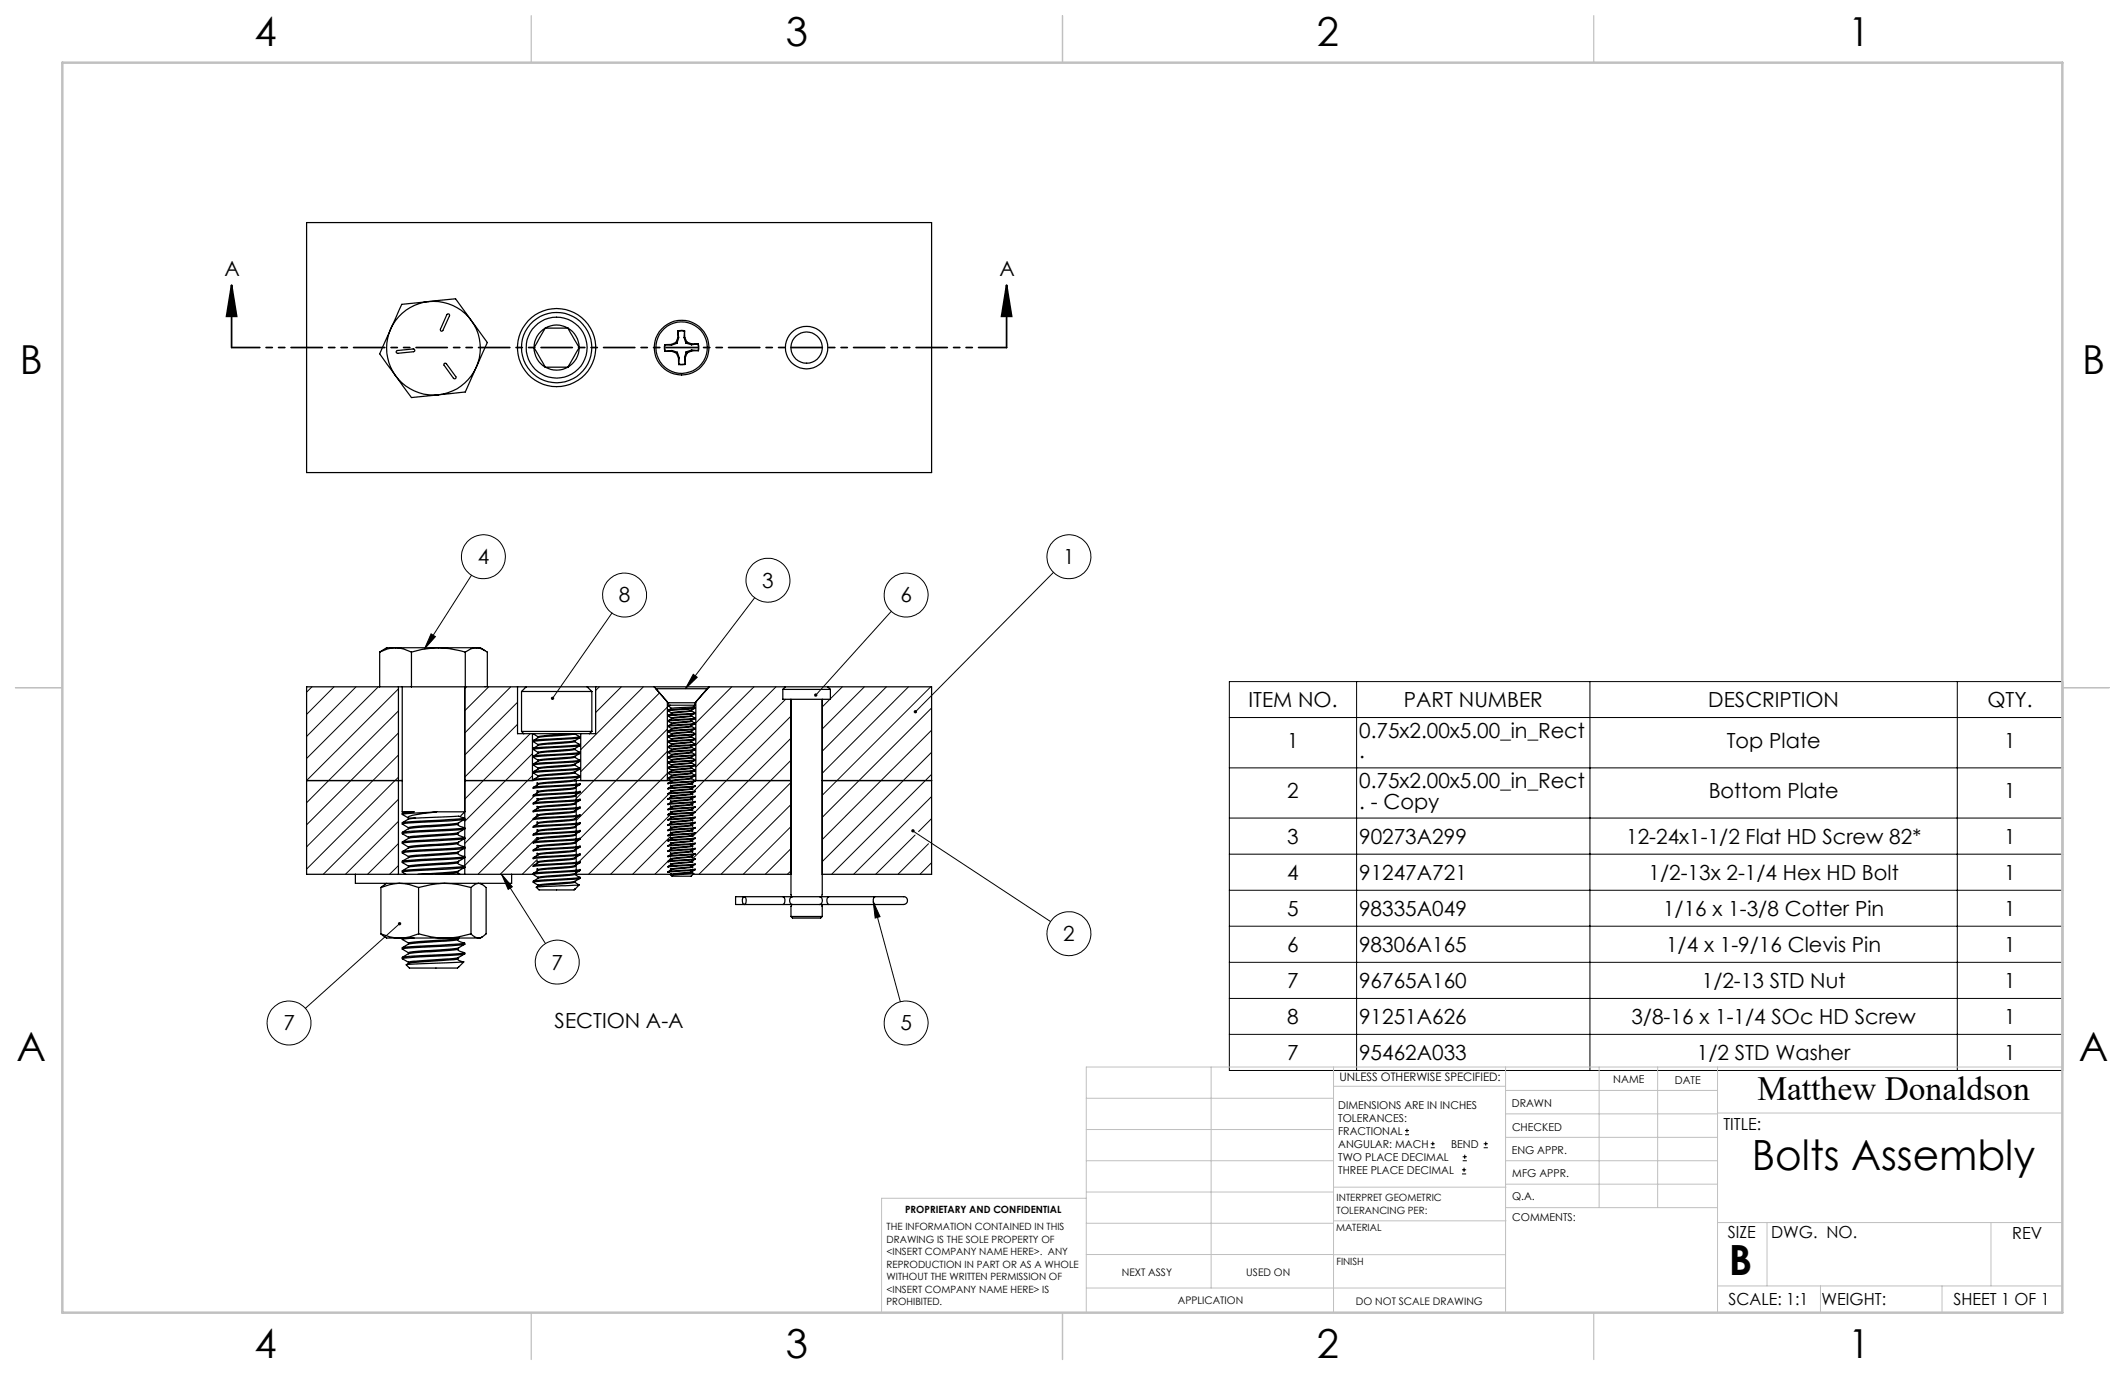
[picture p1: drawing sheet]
<svg xmlns="http://www.w3.org/2000/svg" width="432mm" height="279mm" viewBox="0 0 432 279" stroke-linecap="round" stroke-linejoin="round" font-family="sans-serif">
<g fill="none" stroke="#000" stroke-width=".2">
<path d="M95.8 116.9l-9.5 15M214.1 116.3l-28.1 28.3M63.4 139.6l-1.1 1.1M67.9 139.6l-5.6 5.6M72.4 139.6l-10.1 10M76.9 139.6l-14.6 14.5M81 140l-18.7 18.6M87.6 128.8l.9 .6-2.2 2.5zM94.8 139.6l-.4 .3M99.3 139.6l-4.9 4.8M103.8 139.6l-9.4 9.3M121.8 139.6l-.8 .7"/>
<path d="M124.4 124.6l-12.1 17.3M126.3 139.6l-5.3 5.2M130.7 139.6l-12.7 12.7M140.9 137l.8 .6-2.4 2.3zM144.2 139.6l-1.1 1.1M148.7 139.6l-7.3 7.3M153.2 139.6l-11.8 11.8M153.4 121.5l-14.1 18.4M157.7 139.6l-16.3 16.3M171.2 139.6l-2.5 2.4M175.6 139.6l-8.5 8.5M180.1 139.6l-13 13"/>
<path d="M181.1 124.2l-15.3 17.1M184.6 139.6l-17.5 17.5M189.1 139.6l-22 22M249.8 138.5h169.3v79h-169.3zM275.7 138.5v79M323.1 138.5v79M397.7 138.5v79M81 157.9l-18.7 18.7M81 153.4l-18.7 18.7M81 148.9l-18.7 18.7M81 144.5l-18.7 18.6M105.2 147.2l-10.8 10.7"/>
<path d="M105.2 142.7l-10.8 10.7M107.7 149.1l-13.3 13.3M108.2 157.6l-13.8 13.8M108.2 153.1l-13.8 13.8M134 140.8l-16 16M135.6 157.2l-18.5 18.5M135.6 152.7l-17.7 17.7M135.6 148.2l-18.5 18.5M135.6 143.7l-18.5 18.5M159.6 142.1l-18.8 18.9M160.7 154.5l-19.9 20M160.7 150l-19.9 20"/>
<path d="M160.7 145.5l-19.4 19.5M160.7 159l-18.7 18.7M168.6 142.1l-1.5 1.6M189.3 157.3l-20.3 20.4M189.3 152.9l-22.2 22.2M189.3 148.4l-22.2 22.2M189.3 143.9l-22.2 22.2M249.8 145.8h169.3M249.8 156h169.3M81 166.9l-10.8 10.8M81 162.4l-15.3 15.3M81 175.9l-1.8 1.8"/>
<path d="M81 171.4l-6.3 6.3M101.9 177.7l2.2 2.5-.8 .5zM101.9 177.7l8.9 14M108.3 166.5l-11.2 11.2M109.1 165.7l-.5 .5M109.1 174.7l-3 3M109.1 170.2l-7.5 7.5M109.1 161.2l-14.7 14.7M117.5 170.7l-.4 .5M136.2 174.5l-3.1 3.2M136.2 165.5l-12.1 12.2M136.2 170l-7.6 7.7"/>
<path d="M136.2 161l-16.6 16.7M141 165.2l-.2 .3M160.7 168l-9.7 9.7M160.7 177l-.7 .7M160.7 172.4l-5.2 5.3M160.7 163.5l-14.2 14.2M185.5 168.8l28 18.5M185.9 169.7l-8 8M188.7 171.4l-6.2 6.3M189.3 175.3l-2.4 2.4M189.3 166.3l-2.6 2.7M189.3 161.9l-15.8 15.8"/>
<path d="M249.8 166.2h169.3M249.8 173.6h169.3M81.2 187.7l-19.1 17.2M177.4 183.2l5.6 20.4M177.4 183.2l1.4 3.1-1 .2zM249.8 180.9h169.3M249.8 188.2h169.3M249.8 195.5h169.3M249.8 202.9h169.3M249.8 210.2h169.3M285.5 230.6h.8M285.5 229.7h.8"/>
<path d="M285.9 229.3v.9M290.7 233.2h.8M290.7 232.4h.8M291.1 232v.8M297.1 238.5h.8M297.1 237.7h.8M297.2 235.9h.9M297.2 235.1h.9M297.5 237.3v.8M297.6 234.6v.9M301.5 233.2h.8M301.5 232.4h.8"/>
<path d="M301.9 232v.8"/>
<circle cx="98.2" cy="113.1" r="4.5"/>
<circle cx="156" cy="117.9" r="4.5"/>
<circle cx="217.2" cy="113.1" r="4.5"/>
<circle cx="126.9" cy="120.9" r="4.5"/>
<circle cx="184.1" cy="120.9" r="4.5"/>
<circle cx="113.2" cy="195.5" r="4.5"/>
<circle cx="217.2" cy="189.7" r="4.5"/>
<circle cx="58.7" cy="207.9" r="4.5"/>
<circle cx="184.1" cy="207.9" r="4.5"/>
</g>
<path d="M47.1 57.9l1 6.4h-2.1zM47.1 57.9v12.7M204.5 57.9l1.1 6.4h-2.1zM204.5 57.9v12.7" fill="none" stroke="#000" stroke-width=".35"/>
<path d="M204.6 70.6h-157.5" fill="none" stroke="#000" stroke-width=".35" stroke-dasharray="6.3 1.3 1.3 1.3 1.3 1.3" stroke-dashoffset=".6"/>
<g fill="none" stroke="#c0c0c0" stroke-width=".2">
<path d="M246.1 216.8v44.9M271 216.8v49.9M305.9 216.8v49.9M324.9 216.8v28.6M336.8 216.8v28.6M349 216.8v49.9M419.1 216.8h-198.4v49.9M220.7 235.9h50.3M220.7 229.5h50.3M220.7 223.2h50.3M271 220.7h34.9M305.9 231.1h43.1"/>
<path d="M305.9 226.3h43.1M305.9 221.6h43.1M305.9 235.9h43.1M349 226.2h70.1M220.7 248.6h50.3M220.7 242.2h50.3M220.7 254.9h50.3M220.7 243.5h-41.6v23.2M271 255h34.9M271 248.1h35M271 241.2h35M305.9 240.6h43.1"/>
<path d="M306 245.4h43M349 248.4h70.1M359.1 248.4v12.9M404.6 248.4v12.9M220.7 261.7h85.2M349 261.3h70.1M369.9 261.3v5.4M394.6 261.3v5.4"/>
</g>
<path d="M108 3.2v9.5M215.9 3.2v9.5M323.8 3.2v9.5M3.1 139.7h9.6M419.1 139.7h9.5M108 266.7v9.6M215.9 266.7v9.6M323.8 266.7v9.6" fill="none" stroke="#c0c0c0" stroke-width=".25"/>
<path d="M12.7 12.7h406.4v254h-406.4z" fill="none" stroke="#c0c0c0" stroke-width=".5"/>
<g fill="#000">
<path d="M204.5 57.9l1.1 6.4h-2.1zM47.1 57.9l1 6.4h-2.1z"/>
<path d="M185.7 144.4v.4l.3-.2-.2 .3a.34 .34 0 0 0 .5-.1 .34 .34 0 0 0-.1-.5 .34 .34 0 0 0-.5 .1zM185.2 168.6a.34 .34 0 0 0 .2 .6 .34 .34 0 0 0 .4-.4 .34 .34 0 0 0-.5-.3l-.1 .1 .3 .2zM140.9 137l.8 .6-2.4 2.3zM87.6 128.8l.9 .6-2.2 2.5zM177.4 183.2l1.4 3.1-1 .2zM165.5 141v.5l.3-.2-.3 .2a.34 .34 0 0 0 .5 0 .34 .34 0 0 0 0-.5 .34 .34 0 0 0-.5 0zM81 187.4a.35 .35 0 0 0-.1 .5 .35 .35 0 0 0 .5 .1 .35 .35 0 0 0 .1-.5l-.3 .2 .3-.2zM112 141.7v.4l.3-.2-.2 .3a.34 .34 0 0 0 .5-.1 .34 .34 0 0 0-.2-.5 .34 .34 0 0 0-.4 .1zM101.9 177.7l2.2 2.5-.8 .5z"/>
</g>
<g fill="none" stroke="#000" stroke-width=".25">
<path d="M62.3 45.2h127v50.8h-127zM79.4 66.9a9.6 9.6 0 0 0 1 9.4M79.4 66.9l-2.2 5 3.2 4.4M80.4 76.3a9.6 9.6 0 0 0 8.7 3.9M80.4 76.3l3.2 4.5 5.5-.6M80.6 71.3l3.4-.4a.28 .28 0 0 1 .3 .3 .28 .28 0 0 1-.3 .3l-3.3 .3-.2-.3zM87.1 61.3l5.5-.6 3.2 4.5M87.1 61.3a9.5 9.5 0 0 1 8.7 3.9M87.1 61.3a9.5 9.5 0 0 0-7.7 5.6M87.1 61.3l-5.5 .5-2.2 5.1M90.2 73.9l.2-.1 .3 .1 1.9 2.6a.29 .29 0 0 1-.1 .4 .29 .29 0 0 1-.4 0l-1.9-2.7zM90.9 63.9l.3-.1 .2 .3-1.4 3a.28 .28 0 0 1-.4 .2 .28 .28 0 0 1-.1-.4z"/>
<path d="M95.8 65.2a9.6 9.6 0 0 1 1 9.4M95.8 65.2l3.2 4.4-2.2 5M96.8 74.6a9.6 9.6 0 0 1-7.7 5.6M96.8 74.6l-2.3 5.1-5.4 .5M108.5 70.7a4.6 4.6 0 0 0 2.3 3.9M108.5 70.7l2.3 3.9M110.8 66.7a4.6 4.6 0 0 0-2.3 4M110.8 66.7l-2.3 4M110.8 74.6h4.6M110.8 74.6a4.7 4.7 0 0 0 4.6 0M110.8 66.7h4.6M110.8 66.7a4.5 4.5 0 0 1 4.6 0"/>
<path d="M115.4 66.7l2.3 3.9M115.4 66.7a4.6 4.6 0 0 1 2.3 3.9M117.7 70.6a4.6 4.6 0 0 1-2.3 4M117.7 70.6l-2.3 4M135.1 70v1.4M135.1 70v.1M135.1 70.1l.1 1.3M135.1 70.1h1.4M135.2 71.4h-.1M136.4 70h-1.3M136.4 70l.1 .1M136.5 71.4h-1.4"/>
<path d="M136.5 71.4l.9 .4M136.5 71.2l1.1 .4M136.5 71.2v.2M136.5 71.2l-1.3 .2M137.4 69.6l.2 .1M137.4 69.6l-1 .4M137.4 71.8l.5 .9M137.6 69.7l-1.1 .4M137.6 71.6l.4 1.1M137.6 71.6l-.2 .2M137.7 67.2l.1 1.4M137.7 67.2l.1 .1"/>
<path d="M137.8 68.6l-.4 1M137.8 68.6h.1M137.8 67.3l.1 1.3M137.9 72.7v1.4M137.9 68.6l-.3 1.1M137.9 74v.1M138 72.7h-.1M138 72.7l-.1 1.3M139 68.6l.4 1.1M139.1 67.2h-1.4M139.1 67.3h-1.3M139.1 72.6l.1 .1"/>
<path d="M139.1 67.2v1.3M139.1 72.6l.1 1.3M139.1 67.2v.1M139.1 67.3l-.1 1.3M139.1 68.5l.5 1M139.1 68.5l-.1 .1M139.2 73.9l-1.3 .1M139.2 72.7l.1 1.3M139.2 73.9l.1 .1M139.3 74l-1.4 .1M139.4 69.7l1.1 .4M139.4 71.5l-.3 1.1"/>
<path d="M139.4 71.5l.2 .2M139.6 69.5l.9 .4M139.6 69.5l-.2 .2M139.6 71.7l-.4 1M140.5 71.1l-1.1 .4M140.5 69.9v.2M140.5 71.1l.1 .2M140.5 71.1l1.4 .1M140.6 71.3l-1 .4M141.8 69.9l.1 1.3M141.8 69.9l-1.3 .2M141.9 71.2v.1"/>
<path d="M141.9 69.9v1.4M141.9 69.9h-1.4M141.9 69.9h-.1M141.9 71.3h-1.3M77.2 132.5v7.1M80.4 131.6a7.6 7.6 0 0 1 3.2 .9M80.4 131.6l-1.7 .3-1.5 .6M80.4 131.6h8.7M80.4 131.6a3.5 3.5 0 0 0-3.2 .9M81 139.6v38.1M81.7 139.6v25.4M83.6 132.5v7.1"/>
<path d="M89.1 131.6l-3.4 .4-2.1 .5M89.1 131.6l2.2 .2 3.2 .7M89.1 131.6h7.7M94.4 139.6v38.1M94.5 132.5v7.1M96.8 131.6l-1.2 .3-1.1 .6M96.8 131.6a3.9 3.9 0 0 1 2.2 .9v7.1M96.8 131.6h.8l.9 .6M105.2 139.6h1.7M105.2 139.6h-42.9v38.1h9.9M105.2 139.6v9.5h1.2M106.9 139.6h12.4"/>
<path d="M106.9 139.6l-.9 .9M119.3 139.6h1.7M119.3 139.6l1 .9M121 139.6h11.9M121 139.6v9.5h-1.2M132.9 139.6h11.2M132.9 139.6l2.7 3v16M144.1 139.6l-2.7 3v16M144.1 139.6h15.5M159.6 139.6h8.6M159.6 139.6l-.5 .5M168.2 139.6h21.1v38.1h-22.2"/>
<path d="M168.2 139.6l.5 .5M62.3 158.6h19.4M94.4 158.6h.1M94.4 158.6h13.9M106 140.5h14.3M106 148.6h14.3M106 140.5v8.1M106 148.6l.4 .5M106.4 149.1h13.4M108.2 149.1v9.5M108.3 158.4v.2M108.4 157.1l1 .6"/>
<path d="M108.4 155.5l1 .6M108.4 153.9l1 .6M108.4 152.3l1 .6M108.4 150.7l1 .6M108.4 149.1l1 .6M108.4 160l9.5-.8-.2 .3-1.2 .1-8.2 .6v-.2M109.1 159.1l.3 .1M109.1 159.1v.4M109.4 149.7v.2M109.4 151.3v.2M109.4 156v.2M109.4 157.6v.2"/>
<path d="M109.4 159.4l-1 .6M109.4 157.8l-1 .6M109.4 153l-1 .6M109.4 151.4l-1 .6M115.8 149.1l-6.4 .6M116.6 157l1 .6M116.6 155.4l1 .6M116.6 153.8l1 .6M116.6 152.2l1 .6M116.6 150.6l1 .6M116.7 149.1l.9 .5M116.7 158.6l.1 .1"/>
<path d="M116.8 158.6h.3M116.8 158.6l-7.4 .8M116.8 156.8v.2l-.5 .2-6.9 .6M116.8 155.3v.1l-.5 .2-6.9 .6M116.8 153.7v.1l-.5 .2-6.9 .6M116.8 152.1v.2l-.5 .1-6.9 .6M116.8 150.5v.2l-.5 .1-6.9 .6M116.8 149.1l-7.4 .8M116.8 158.4v.2M117.1 158.6v19.1M117.1 158.6h19.1M117.5 157.6h.4l-9.5 .8"/>
<path d="M117.5 156h.4l-9.5 .8M117.5 154.4h.4l-9.5 .8M117.5 152.8l.4 .1-9.5 .7M117.5 151.2l.4 .1-9.5 .7M117.5 149.6l.4 .1-9.5 .8M117.8 159.5l-1 .6-1.1 .1-6.2 .6h-.1v.2l-1 .6-.1 .2 9.4-.7 .2-.3-9.5 .8M117.8 153.1l-1 .6-1.1 .2-6.2 .5h-.1v.2l-1 .6-.1 .2M117.8 157.9l-1 .6-6.9 .6-.5 .1v.2M117.8 156.3l-1 .6-.4 .1-7 .6M117.8 154.7l-1 .6-.4 .1-7 .6M117.8 151.5l-1 .6-6.9 .7-.5 .1v.2M117.8 149.9l-1 .6-.4 .1-7 .7"/>
<path d="M117.9 156v.2l-.7 .2-8.9 .6 .1-.2 1-.6M117.9 149.7v.2l-.7 .1-8.9 .7 .1-.2 1-.6M117.9 157.6v.2l-.7 .2-8.9 .6M117.9 154.4v.3l-.7 .1-8.9 .6M117.9 152.9l-.2 .2-1.2 .2-8.2 .5v-.1M117.9 151.3l-.2 .3-1.2 .1-8.2 .6v-.2M118 149.1v9.5M120.3 140.5v8.1M120.3 148.6l-.5 .5M135.7 142.8h.1M135.7 142.8h5.6M135.7 142.8l-2.4-2.9h10.4l-2.4 2.9"/>
<path d="M135.7 159.1h.1M135.7 158.1h.1M135.7 157h.1M135.7 156h.1M135.7 154.9h.1M135.7 153.8h.1M135.7 152.8h.1M135.7 151.7h.1M135.7 150.7h.1M135.7 149.6h.1M135.7 148.6h.1M135.7 147.5h.1"/>
<path d="M135.7 146.4h.1M135.7 145.4h.1M135.7 144.3h.1M135.7 142.8v.6l.4-.1M135.8 158.2l.7 .4M135.8 157.2l.7 .4M135.8 156.1l.7 .4M135.8 155l.7 .4M135.8 154l.7 .4M135.8 152.9l.7 .4M135.8 151.9l.7 .4M135.8 150.8l.7 .4"/>
<path d="M135.8 149.8l.7 .3M135.8 148.7l.7 .4M135.8 147.6l.7 .4M135.8 146.6l.7 .4M135.8 145.5l.7 .4M135.8 144.5l.7 .4M135.8 143.4l.6 .6M136.1 143.3l-.1 .2M136.1 143.3h5.2M136.2 158.6h.3M136.2 158.6v.3M136.2 159.6v.3"/>
<path d="M136.3 159.6l.2 .1M136.5 159.8l-.7 .4 5.5-.5-.1 .1-1.3 .2-4.2 .3v-.1M136.5 159.7v.1M136.5 158.6v.1M136.5 157.6v.1M136.5 156.5v.1M136.5 155.4v.1M136.5 154.4v.1M136.5 153.3v.1M136.5 152.3v.1M136.5 151.2v.1M136.5 150.1v.1"/>
<path d="M136.5 149.1v.1M136.5 148v.1M136.5 147v.1M136.5 145.9v.1M136.5 144.9v.1M140.5 158.2l.8 .4M140.5 157.1l.8 .5M140.5 156.1l.8 .4M140.5 155l.8 .4M140.5 154l.8 .4M140.5 152.9l.8 .4M140.5 151.8l.8 .5"/>
<path d="M140.5 150.8l.8 .4M140.5 149.7l.8 .4M140.5 148.7l.8 .4M140.5 147.6l.8 .4M140.5 146.5l.8 .5M140.5 145.5l.8 .4M140.5 144.4l.8 .5M140.5 159.1v.2M140.5 158.1l-.1 .2-3.9 .4M140.5 157l-.1 .2-3.9 .5M140.5 156l-.1 .2-3.9 .4M140.5 154.9l-.1 .2-3.9 .4"/>
<path d="M140.5 153.8v.2M140.5 152.8v.1M140.5 151.7l-.1 .2-3.9 .5M140.5 150.7l-.1 .2-3.9 .4M140.5 149.6l-.1 .2-3.9 .4M140.5 148.6l-.1 .2-3.9 .4M140.5 147.5v.1M140.5 146.4v.2M140.5 145.4l-.1 .2-3.9 .4M140.5 144.3l-.1 .2-3.9 .5M140.5 159.3l-4 .5M140.5 154l-4 .5"/>
<path d="M140.5 152.9l-4 .5M140.5 147.6l-4 .5M140.5 146.6l-4 .5M140.5 159.2l.2 .2M140.8 159v.4M140.9 143.6l-4.3 .3-.8 .4 5.5-.5M140.9 143.6l.4 .2M141 159.9a3.1 3.1 0 0 1-2.5 .5l-2 .3M141 158.8a3.1 3.1 0 0 1-2.5 .6l-2 .3M141 157.8a3.1 3.1 0 0 1-2.5 .5l-2 .3M141 156.7a3.1 3.1 0 0 1-2.5 .6l-2 .3M141 155.6a3.1 3.1 0 0 1-2.5 .6l-2 .3"/>
<path d="M141 154.6a3.1 3.1 0 0 1-2.5 .6l-2 .2M141 153.5a3.1 3.1 0 0 1-2.5 .6l-2 .3M141 152.5a3.1 3.1 0 0 1-2.5 .5l-2 .3M141 151.4a3.1 3.1 0 0 1-2.5 .6l-2 .3M141 150.4a3.1 3.1 0 0 1-2.5 .5l-2 .3M141 149.3a3.1 3.1 0 0 1-2.5 .6l-2 .2M141 148.2a3.1 3.1 0 0 1-2.5 .6l-2 .3M141 147.2a3.1 3.1 0 0 1-2.5 .5l-2 .3M141 146.1a3.1 3.1 0 0 1-2.5 .6l-2 .3M141 145.1a3.1 3.1 0 0 1-2.5 .5l-2 .3M141 144a3.1 3.1 0 0 1-2.5 .6l-2 .3M141.2 158.6h19.5"/>
<path d="M141.2 149.1h.1M141.2 157.6h.1M141.2 156.5h.1M141.2 155.4h.1M141.2 154.4h.1M141.2 153.3h.1M141.2 152.3h.1M141.2 151.2h.1M141.2 150.1h.1M141.2 148h.1M141.2 147h.1M141.2 145.9h.1"/>
<path d="M141.2 144.9h.1M141.2 143.8h.1M141.3 158.6l-5.5 .5 .7-.4M141.3 157.6l-5.5 .5 .7-.4M141.3 156.5l-5.5 .5 .7-.4M141.3 155.4l-5.5 .6 .7-.5M141.3 154.4l-5.5 .5 .7-.4M141.3 153.3l-5.5 .5 .7-.4M141.3 152.3l-5.5 .5 .7-.4M141.3 151.2l-5.5 .5 .7-.4M141.3 150.1l-5.5 .6 .7-.5M141.3 149.1l-5.5 .5 .7-.4"/>
<path d="M141.3 148l-5.5 .6 .7-.5M141.3 147l-5.5 .5 .7-.4M141.3 145.9l-5.5 .5 .7-.4M141.3 144.9l-5.5 .5 .7-.4M141.3 158.6l-.1 .2-1.3 .1-4.2 .4v-.2M141.3 157.6l-.1 .1-1.3 .2-4.2 .3v-.1M141.3 156.5l-.1 .2-1.3 .1-4.2 .4v-.2M141.3 155.4l-.1 .2-1.3 .2-4.2 .3v-.1M141.3 154.4l-.1 .2-1.3 .1-4.2 .3v-.1M141.3 153.3l-.1 .2-1.3 .1-4.2 .4v-.2M141.3 152.3l-.1 .1-1.3 .2-4.2 .3v-.1M141.3 151.2l-.1 .2-1.3 .1-4.2 .4v-.2"/>
<path d="M141.3 150.1l-.1 .2-1.3 .2-4.2 .3v-.1M141.3 149.1l-.1 .2-1.3 .1-4.2 .4v-.2M141.3 148l-.1 .2-1.3 .1-4.2 .4v-.1M141.3 147l-.1 .1-1.3 .2-4.2 .3v-.1M141.3 145.9l-.1 .2-1.3 .1-4.2 .4v-.2M141.3 144.9l-.1 .1-1.3 .2-4.2 .3v-.1M141.3 143.8l-.1 .2-1.3 .1-4.2 .4v-.2M141.3 143.3l-.4 .3M141.3 142.8v.5M159.1 140.1h9.6M159.1 140.1v2h9.6v-2M160.7 142.1v39.7l.2 .4"/>
<path d="M167.1 142.1v39.7l-.1 .4M167.1 158.6h22.2M72.2 177.7h31.8M72.2 177.7v1.8h31.8v-1.8M78.6 179.5l-1.2 .8M81.7 165h2.4M81.7 165l.2 .1M81.8 177.2l.7 .5M81.8 175.3l1.2 .7M81.8 173.4l1.2 .7M81.8 171.4l1.2 .7M81.8 169.4l1.2 .7"/>
<path d="M81.8 167.5l1.2 .7M81.8 165.5l1.2 .7M83 176v.2l-1.3 .8M83 174v.3l-1.3 .7M83 170.1v.3l-1.3 .7v.2l12.7-.9M83 166.2v.2l-1.3 .8M83 166.2h1.3M84.1 165l-2.1 .1-.3 .1v.3l7-.5M84.1 165l-2.3 .2M84.3 166.2l7.8-.3a3.3 3.3 0 0 1 2.3 .4l-12.6 .9M84.3 166.2l-1.3 .2M88.7 165h5.7l-.8 .8"/>
<path d="M88.7 165l-.9 .1a15 15 0 0 0-4.9 .9l.1 .3M92.9 177.3l-4.3 .4M92.9 175.4l-9.9 .8M92.9 173.4l-8.3 .6-1.6 .3M92.9 171.4l-9.9 .9M92.9 169.5l-9 .7-.9 .2M92.9 167.5l-9.9 .9M93 177.3l.5 .4M93 175.4l.3 .2 1.1 .4-12.6 1M93 173.4l.3 .3 1.1 .4-12.6 .9M93 171.4l.3 .3 1.1 .4-12.6 .9M93 169.5l.3 .3 1.1 .4-12.6 .9"/>
<path d="M93 167.5l.4 .4 1 .3-12.6 .9M93.1 171.1l-9.7 .9-.4 .1v.2l-1.3 .7M93.1 167.2l-9.7 .9-.4 .1v.2l-1.3 .7M93.1 177l-1.7 .2-6.5 .5M93.1 175l-1 .2-7.5 .6-1.6 .2M93.1 173.1l-10.1 .9M93.1 169.2l-1.7 .2-7.5 .5-.9 .2M94.4 176.2l-2.8 .4-8.3 .4-1.6 .2v-.2M94.4 174.3l-1.7 .2-6.9 .4-4.1 .4v-.3M94.4 172.3l-1.7 .3-9.4 .5-1.6 .2v-.2M94.4 168.4l-1.7 .3-8.2 .4-2.8 .3v-.2M94.4 166.5l-5.6 .4a34.4 34.4 0 0 0-7.1 .6v-.3"/>
<path d="M94.4 176.2l-1.2 .8v.2M94.4 174.3l-1.2 .7v.3M94.4 172.3l-1.2 .8v.2M94.4 170.4l-1.2 .7v.2M94.4 168.4l-1.2 .8v.2M94.4 166.5l-1.2 .7v.3M97.6 179.5l.4 .2M104 177.7h4.3M108.3 177.5v.2M108.4 177.7l1 .6M108.4 179.3l1 .6M108.4 177.4l9.5-.7v.2l-.7 .1-8.9 .7"/>
<path d="M108.4 172.7l9.5-.8-.2 .3-1.2 .1-8.2 .6v-.2M108.4 171.1l9.5-.8-.2 .3-1.2 .1-8.2 .6v-.2M108.4 166.3l9.5-.7-.2 .2-1.2 .2-8.2 .5v-.1M108.4 164.7l9.5-.7-.2 .3-1.2 .1-8.2 .6v-.2M109.1 176.6l.3 .1M109.1 173.4l.3 .1M109.1 171.8l.3 .1M109.1 170.2l.3 .2M109.1 167l.3 .2M109.1 165.5l.3 .1M109.1 163.9l.3 .1M109.1 160.7l.3 .1"/>
<path d="M109.1 160.7v.4M109.1 163.8v.5M109.1 165.4v.5M109.1 167v.5M109.1 170.2v.4M109.1 171.8v.4M109.1 173.4v.4M109.1 176.5v.5M109.4 175.1l-.3-.1v.4M109.4 168.8l-.3-.2v.5M109.4 162.4l-.3-.1v.4M109.4 162.4v.2"/>
<path d="M109.4 164v.2M109.4 168.7v.2M109.4 170.3v.2M109.4 175.1v.2M109.4 176.7v.2M109.4 178.4l-1 .6M109.4 176.8l-1 .6M109.4 175.3l-1 .6-.1 .2 8.9-.7 .7-.1v-.2l-9.5 .8M109.4 172.1l-1 .6M109.4 170.5l-1 .6M109.4 168.9l-1 .6-.1 .2 8.9-.6 .7-.2v-.2l-9.5 .8M109.4 165.7l-1 .6"/>
<path d="M109.4 164.1l-1 .6M109.4 162.6l-1 .6-.1 .2 8.9-.7 .7-.1v-.2l-9.5 .8M116.6 179.2l1.1 .6-8.7 .5M116.7 177.7l.9 .5M116.8 177.7h.3M116.8 179.1v.1l-.5 .2-6.9 .6M116.8 177.7l-7.4 .7M116.8 175.9v.2l-.5 .1-6.9 .6M116.8 174.3v.2l-.5 .1-6.9 .7M116.8 172.7v.2l-.5 .1-6.9 .7M116.8 171.1v.2l-.5 .1-6.9 .7M116.8 169.5v.2l-.5 .2-6.9 .6"/>
<path d="M116.8 168v.1l-.5 .2-6.9 .6M116.8 166.4v.1l-.5 .2-6.9 .6M116.8 164.8v.2l-.5 .1-6.9 .6M116.8 163.2v.2l-.5 .1-6.9 .6M116.8 161.6v.2l-.5 .1-6.9 .7M116.8 160v.2l-.5 .1-6.9 .7M116.8 177.5v.2M117.1 177.7h19.1M117.5 178.2l.4 .1-9.5 .7M117.7 179.8l-.8 .8M117.8 172.2l-1 .6-1.1 .1-6.2 .6h-.1v.2l-1 .6-.1 .2 9.4-.7 .2-.3-9.5 .8M117.8 165.8l-1 .6-1.1 .2-6.2 .5h-.1v.2l-1 .6-.1 .2 9.4-.7 .2-.3-9.5 .8"/>
<path d="M117.8 178.5l-1 .6-6.9 .6-.5 .1v.3l-.4 .2M117.8 176.9l-1 .6-6.9 .7-.5 .1v.2M117.8 175.3l-1 .6-.4 .1-7 .7M117.8 173.7l-1 .6-.4 .1-7 .7M117.8 170.6l-1 .6-6.9 .6-.5 .1v.2M117.8 169l-1 .6-.4 .1-7 .6M117.8 167.4l-1 .6-.4 .1-7 .6M117.8 164.2l-1 .6-6.9 .7-.5 .1v.2M117.8 162.6l-1 .6-.4 .1-7 .7M117.8 161l-1 .6-.4 .1-7 .7M117.9 178.3l-.2 .2-1.2 .2-8.2 .5v-.1M135.7 177.1h.1"/>
<path d="M135.7 176.1h.1M135.7 175h.1M135.7 174h.1M135.7 172.9h.1M135.7 171.8h.1M135.7 170.8h.1M135.7 169.7h.1M135.7 168.7h.1M135.7 167.6h.1M135.7 166.5h.1M135.7 165.5h.1M135.7 164.4h.1"/>
<path d="M135.7 163.4h.1M135.7 162.3h.1M135.7 161.3h.1M135.7 160.2h.1M135.7 177.3h.1M135.7 177.1v.2M136.2 177.7h.3M136.2 160.6v.4M136.2 161.7v.3M136.2 162.7v.4M136.2 163.8v.3M136.2 164.9v.3"/>
<path d="M136.2 165.9v.4M136.2 167v.3M136.2 168v.4M136.2 169.1v.3M136.2 170.1v.4M136.2 171.2v.4M136.2 172.3v.3M136.2 173.3v.4M136.2 174.4v.3M136.2 175.4v.4M136.2 176.5v.3M136.2 177.6v.1"/>
<path d="M136.3 176.5l.2 .1M136.3 175.4l.2 .1M136.3 174.4l.2 .1M136.3 173.3l.2 .1M136.3 172.3l.2 .1M136.3 171.2l.2 .1M136.3 170.1l.2 .2M136.3 169.1l.2 .1M136.3 168l.2 .1M136.3 167l.2 .1M136.3 165.9l.2 .1M136.3 164.9l.2 .1"/>
<path d="M136.3 163.8l.2 .1M136.3 162.7l.2 .1M136.3 161.7l.2 .1M136.3 160.6l.2 .1M136.3 177.6l.2 .1M136.3 177.8l4.7-.3-.6 .5h-3.8zM136.5 176.7l-.7 .4 5.5-.5v.1l-.4 .1-5.2 .5M136.5 175.6l-.7 .5 5.5-.6-.1 .2-1.3 .2-4.2 .3v-.1M136.5 174.6l-.7 .4 5.5-.5-.1 .2-1.3 .1-4.2 .4v-.2M136.5 173.5l-.7 .5 5.5-.6-.1 .2-1.3 .1-4.2 .4v-.1M136.5 172.5l-.7 .4 5.5-.5-.1 .1-1.3 .2-4.2 .3v-.1M136.5 171.4l-.7 .4 5.5-.5-.1 .2-1.3 .1-4.2 .4v-.2"/>
<path d="M136.5 170.4l-.7 .4 5.5-.5-.1 .1-1.3 .2-4.2 .3v-.1M136.5 169.3l-.7 .4 5.5-.5-.1 .2-1.3 .1-4.2 .4v-.2M136.5 168.2l-.7 .5 5.5-.6-.1 .2-1.3 .2-4.2 .3v-.1M136.5 167.2l-.7 .4 5.5-.5-.1 .2-1.3 .1-4.2 .3v-.1M136.5 166.1l-.7 .4 5.5-.5-.1 .2-1.3 .1-4.2 .4v-.2M136.5 165.1l-.7 .4 5.5-.5-.1 .1-1.3 .2-4.2 .3v-.1M136.5 164l-.7 .4 5.5-.5-.1 .2-1.3 .1-4.2 .4v-.2M136.5 162.9l-.7 .5 5.5-.6-.1 .2-1.3 .2-4.2 .3v-.1M136.5 161.9l-.7 .4 5.5-.5-.1 .2-1.3 .1-4.2 .4v-.2M136.5 160.8l-.7 .5 5.5-.6-.1 .2-1.3 .1-4.2 .4v-.1M136.5 176.6v.1M136.5 175.5v.1"/>
<path d="M136.5 174.5v.1M136.5 173.4v.1M136.5 172.4v.1M136.5 171.3v.1M136.5 170.3v.1M136.5 169.2v.1M136.5 168.1v.1M136.5 167.1v.1M136.5 166v.1M136.5 165v.1M136.5 163.9v.1M136.5 162.8v.1"/>
<path d="M136.5 161.8v.1M136.5 160.7v.1M136.5 177.7v.1M136.5 177.8h-.1M140.5 176.1l-.1 .2-3.9 .4M140.5 175l-.1 .2-3.9 .4M140.5 174l-.1 .2-3.9 .4M140.5 172.9v.1M140.5 171.8v.2M140.5 170.8l-.1 .2-3.9 .4M140.5 169.7l-.1 .2-3.9 .5M140.5 168.7l-.1 .2-3.9 .4"/>
<path d="M140.5 167.6l-.1 .2-3.9 .4M140.5 166.5v.2M140.5 165.5v.1M140.5 164.4l-.1 .2-3.9 .5M140.5 163.4l-.1 .2-3.9 .4M140.5 162.3l-.1 .2-3.9 .4M140.5 161.3l-.1 .2-3.9 .4M140.5 160.2v.1M140.5 177.1l-.1 .2-3.9 .5M140.5 173l-4 .5M140.5 172l-4 .5M140.5 166.7l-4 .5"/>
<path d="M140.5 165.6l-4 .5M140.5 160.3l-4 .5M140.5 176.2l.2 .1M140.5 175.1l.2 .2M140.5 174.1l.2 .1M140.5 173l.2 .1M140.5 171.9l.2 .2M140.5 170.9l.2 .1M140.5 169.8l.2 .2M140.5 168.8l.2 .1M140.5 167.7l.2 .2M140.5 166.7l.2 .1"/>
<path d="M140.5 165.6l.2 .1M140.5 164.5l.2 .2M140.5 163.5l.2 .1M140.5 162.4l.2 .2M140.5 161.4l.2 .1M140.5 160.3l.2 .1M140.5 177.2l.2 .2M140.8 160v.4M140.8 161.1v.4M140.8 162.1v.5M140.8 163.2v.4M140.8 164.3v.4"/>
<path d="M140.8 165.3v.4M140.8 166.4v.4M140.8 167.4v.5M140.8 168.5v.4M140.8 169.5v.5M140.8 170.6v.4M140.8 171.7v.4M140.8 172.7v.4M140.8 173.8v.4M140.8 174.8v.5M140.8 175.9v.4M140.8 177v.4"/>
<path d="M140.8 177.7h19.9M141 175.8a3.1 3.1 0 0 1-2.5 .5l-2 .3M141 174.7a3.1 3.1 0 0 1-2.5 .6l-2 .2M141 173.6a3.1 3.1 0 0 1-2.5 .6l-2 .3M141 172.6a3.1 3.1 0 0 1-2.5 .5l-2 .3M141 171.5a3.1 3.1 0 0 1-2.5 .6l-2 .3M141 170.5a3.1 3.1 0 0 1-2.5 .5l-2 .3M141 169.4a3.1 3.1 0 0 1-2.5 .6l-2 .3M141 168.3a3.1 3.1 0 0 1-2.5 .6l-2 .3M141 167.3a3.1 3.1 0 0 1-2.5 .6l-2 .2M141 166.2a3.1 3.1 0 0 1-2.5 .6l-2 .3M141 165.2a3.1 3.1 0 0 1-2.5 .5l-2 .3"/>
<path d="M141 164.1a3.1 3.1 0 0 1-2.5 .6l-2 .3M141 163.1a3.1 3.1 0 0 1-2.5 .5l-2 .3M141 162a3.1 3.1 0 0 1-2.5 .6l-2 .2M141 160.9a3.1 3.1 0 0 1-2.5 .6l-2 .3M141 176.8a3.1 3.1 0 0 1-2.5 .6l-2 .3M77.4 180.3a9 9 0 0 1 7.7 0M77.4 189.8a9 9 0 0 0 3.8 .8M77.4 189.8l.8 .6M77.4 180.3v9.5M78.2 190.4l.4 .2h2.6M81.2 190.6h9.2M81.8 192.9l1.2 .7"/>
<path d="M81.8 190.9l1.2 .7M81.8 194.8l1.2 .7M81.8 190.6h.1M82.6 196.1l.6 .6h9.8l.2-.2M83 191.6v.2l-1.3 .8M84.1 190.6l-2.4 .3v-.3M85.1 189.8a16.6 16.6 0 0 0 5.3 .8M85.1 180.3a17.1 17.1 0 0 1 10.6 0M85.1 189.8l-1.9 .6-2 .2M85.1 180.3v9.5M90.4 190.6h6.8M92.9 194.9l-9 .7-.9 .2"/>
<path d="M92.9 192.9l-9.9 .9M92.9 191l-9.9 .8M93 192.9l.4 .4 1 .3-12.6 .9M93 191l.3 .3 1.1 .4-12.6 .9M93 194.9l.2 .3 .9 .3M93.1 192.6l-9.7 .9-.4 .1v.2l-1.3 .7M93.1 194.6l-1.7 .2-7.5 .5-.9 .2M93.1 190.6l-1 .3-7.5 .5-1.6 .2M93.1 196.5h.1M93.2 190.6v.3M94.2 195.4l-11.6 .6 .4-.2v-.3M94.3 195.4l-1.1 1.1"/>
<path d="M94.4 193.8l-1.7 .3-8.2 .4-2.8 .3v-.2M94.4 191.9l-5.6 .4a34.4 34.4 0 0 0-7.1 .6v-.3M94.4 193.6v.2l-1.2 .8v.2M94.4 191.6v.3l-1.2 .7v.3M95.7 189.8l-2.6 .6-2.7 .2M95.7 189.8l.9 .7 .6 .1M95.7 180.3a1.81 1.81 0 0 1 3.1 0v9.5l-1.2 .8h-.4M95.7 180.3v9.5M98 190.4l-.4 .2h-.4M109 180.3l.5 .5h7.2l.2-.2M151 182.3l.2-.1a.92 .92 0 0 1 0 1.6 1.05 1.05 0 0 1-.2-1.5zM159.1 183.8h1.9"/>
<path d="M159.1 182.2h1.9M159.1 182.2h-9.6v1.6h9.6M159.1 182.2a.97 .97 0 0 1 0 1.6M160.7 186.2h6.4M160.7 186.2l.3 .3h5.2a.81 .81 0 0 0 .9-.3M160.9 183.8l-.2 .4v2M161 182.2h5.5M161 183.8h5.5M161 182.2a.84 .84 0 0 0-.6 .8 .84 .84 0 0 0 .6 .8M166.5 183.8h1.9M166.5 182.2h1.9M166.5 182.2a.84 .84 0 0 1 .6 .8 .84 .84 0 0 1-.6 .8"/>
<path d="M167 183.8l.1 2.4M168.4 182.2a.97 .97 0 0 0 0 1.6M168.4 183.8h9.4M168.4 182.2h9.4M177.8 182.2h3.9a4.9 4.9 0 0 1 2.5 .2 .9 .9 0 0 1 0 1.1 .9 .9 0 0 1-1.1 .3h-5.3M177.8 182.2a1.02 1.02 0 0 0 0 1.6"/>
<circle cx="113.1" cy="70.6" r="6.2"/>
<circle cx="113.1" cy="70.6" r="7.9"/>
<circle cx="113.1" cy="70.6" r="7.1"/>
<circle cx="138.5" cy="70.6" r="5.2"/>
<circle cx="138.5" cy="70.6" r="5.6"/>
<circle cx="163.9" cy="70.6" r="3.2"/>
<circle cx="163.9" cy="70.6" r="4.3"/>
</g>
<g font-size="8.5">
<text x="356" y="237.7">Bolts Assembly</text>
<text x="351.3" y="259">B</text>
</g>
<g font-size="8.1">
<text x="51.7" y="9.3">4</text>
<text x="159.7" y="9.3">3</text>
<text x="267.6" y="9.3">2</text>
<text x="375.6" y="9.3">1</text>
<text x="4" y="76">B</text>
<text x="423.1" y="76">B</text>
<text x="3.3" y="215.7">A</text>
<text x="422.4" y="215.7">A</text>
<text x="51.7" y="276">4</text>
<text x="159.7" y="276">3</text>
<text x="267.6" y="276">2</text>
<text x="375.6" y="276">1</text>
</g>
<text font-size="6.9" x="357.1" y="223.6">Matthew Donaldson</text>
<g font-size="4.2">
<text x="45.6" y="56.1">A</text>
<text x="203.1" y="56.1">A</text>
<text x="97.1" y="114.6">4</text>
<text x="154.9" y="119.4">3</text>
<text x="216.1" y="114.6">1</text>
<text x="125.8" y="122.4">8</text>
<text x="183" y="122.4">6</text>
<text x="253.7" y="143.7">ITEM NO.</text>
<text x="285.3" y="143.7">PART NUMBER</text>
<text x="347.1" y="143.7">DESCRIPTION</text>
<text x="403.9" y="143.7">QTY.</text>
<text x="276.2" y="150">0.75x2.00x5.00_in_Rect</text>
<text x="261.6" y="152">1</text>
<text x="276.2" y="154.1">.</text>
<text x="350.9" y="152">Top Plate</text>
<text x="407.3" y="152">1</text>
<text x="276.2" y="160.2">0.75x2.00x5.00_in_Rect</text>
<text x="261.6" y="162.2">2</text>
<text x="276.2" y="164.3">. - Copy</text>
<text x="347.2" y="162.2">Bottom Plate</text>
<text x="407.3" y="162.2">1</text>
<text x="261.6" y="171.4">3</text>
<text x="276.2" y="171.4">90273A299</text>
<text x="330.4" y="171.4">12-24x1-1/2 Flat HD Screw 82*</text>
<text x="407.3" y="171.4">1</text>
<text x="261.6" y="178.7">4</text>
<text x="276.2" y="178.7">91247A721</text>
<text x="335" y="178.7">1/2-13x 2-1/4 Hex HD Bolt</text>
<text x="407.3" y="178.7">1</text>
<text x="216.1" y="191.2">2</text>
<text x="261.6" y="186.1">5</text>
<text x="276.2" y="186.1">98335A049</text>
<text x="337.9" y="186.1">1/16 x 1-3/8 Cotter Pin</text>
<text x="407.3" y="186.1">1</text>
<text x="112.1" y="197">7</text>
<text x="261.6" y="193.4">6</text>
<text x="276.2" y="193.4">98306A165</text>
<text x="338.5" y="193.4">1/4 x 1-9/16 Clevis Pin</text>
<text x="407.3" y="193.4">1</text>
<text x="261.6" y="200.7">7</text>
<text x="276.2" y="200.7">96765A160</text>
<text x="345.8" y="200.7">1/2-13 STD Nut</text>
<text x="407.3" y="200.7">1</text>
<text x="57.6" y="209.4">7</text>
<text x="112.7" y="208.8">SECTION A-A</text>
<text x="183" y="209.4">5</text>
<text x="261.6" y="208.1">8</text>
<text x="276.2" y="208.1">91251A626</text>
<text x="331.5" y="208.1">3/8-16 x 1-1/4 SOc HD Screw</text>
<text x="407.3" y="208.1">1</text>
<text x="261.6" y="215.4">7</text>
<text x="276.2" y="215.4">95462A033</text>
<text x="344.8" y="215.4">1/2 STD Washer</text>
<text x="407.3" y="215.4">1</text>
</g>
<g font-size="3.4">
<text x="350.2" y="229.5">TITLE:</text>
<text x="351.1" y="251.6">SIZE</text>
<text x="359.9" y="251.6">DWG. NO.</text>
<text x="408.9" y="251.7">REV</text>
<text x="351.2" y="265.2">SCALE: 1:1</text>
<text x="370.1" y="265.3">WEIGHT:</text>
<text x="396.9" y="265.2">SHEET 1 OF 1</text>
</g>
<text font-size="2.4" x="272.2" y="219.7">UNLESS OTHERWISE SPECIFIED:</text>
<g font-size="2.2">
<text x="327.8" y="220.1">NAME</text>
<text x="340.3" y="220.2">DATE</text>
<text x="271.9" y="225.3">DIMENSIONS ARE IN INCHES</text>
<text x="271.9" y="227.9">TOLERANCES:</text>
<text x="307.2" y="224.9">DRAWN</text>
<text x="271.9" y="230.6">FRACTIONAL</text>
<text x="271.9" y="233.2">ANGULAR: MACH</text>
<text x="294.9" y="233.2">BEND</text>
<text x="307.3" y="229.8">CHECKED</text>
<text x="271.9" y="235.9">TWO PLACE DECIMAL</text>
<text x="271.9" y="238.5">THREE PLACE DECIMAL</text>
<text x="307.2" y="234.5">ENG APPR.</text>
<text x="307.3" y="239.2">MFG APPR.</text>
<text x="307.3" y="243.9">Q.A.</text>
<text x="307.3" y="248.1">COMMENTS:</text>
</g>
<g font-size="2.1">
<text x="227.9" y="259.2">NEXT ASSY</text>
<text x="253.3" y="259.2">USED ON</text>
<text x="239.3" y="265">APPLICATION</text>
<text x="275.5" y="265.1">DO NOT SCALE DRAWING</text>
</g>
<g font-size="2">
<text x="271.6" y="244.1">INTERPRET GEOMETRIC</text>
<text x="180.2" y="250">THE INFORMATION CONTAINED IN THIS</text>
<text x="183.9" y="246.4">PROPRIETARY AND CONFIDENTIAL</text>
<text x="271.5" y="250.2">MATERIAL</text>
<text x="271.6" y="246.6">TOLERANCING PER:</text>
<text x="180.2" y="252.5">DRAWING IS THE SOLE PROPERTY OF</text>
<text x="180.2" y="255.1">&lt;INSERT COMPANY NAME HERE&gt;. ANY</text>
<text x="180.2" y="257.6">REPRODUCTION IN PART OR AS A WHOLE</text>
<text x="271.5" y="257">FINISH</text>
<text x="180.2" y="260.1">WITHOUT THE WRITTEN PERMISSION OF</text>
<text x="180.2" y="262.6">&lt;INSERT COMPANY NAME HERE&gt; IS</text>
<text x="180.2" y="265.2">PROHIBITED.</text>
</g>
</svg>
